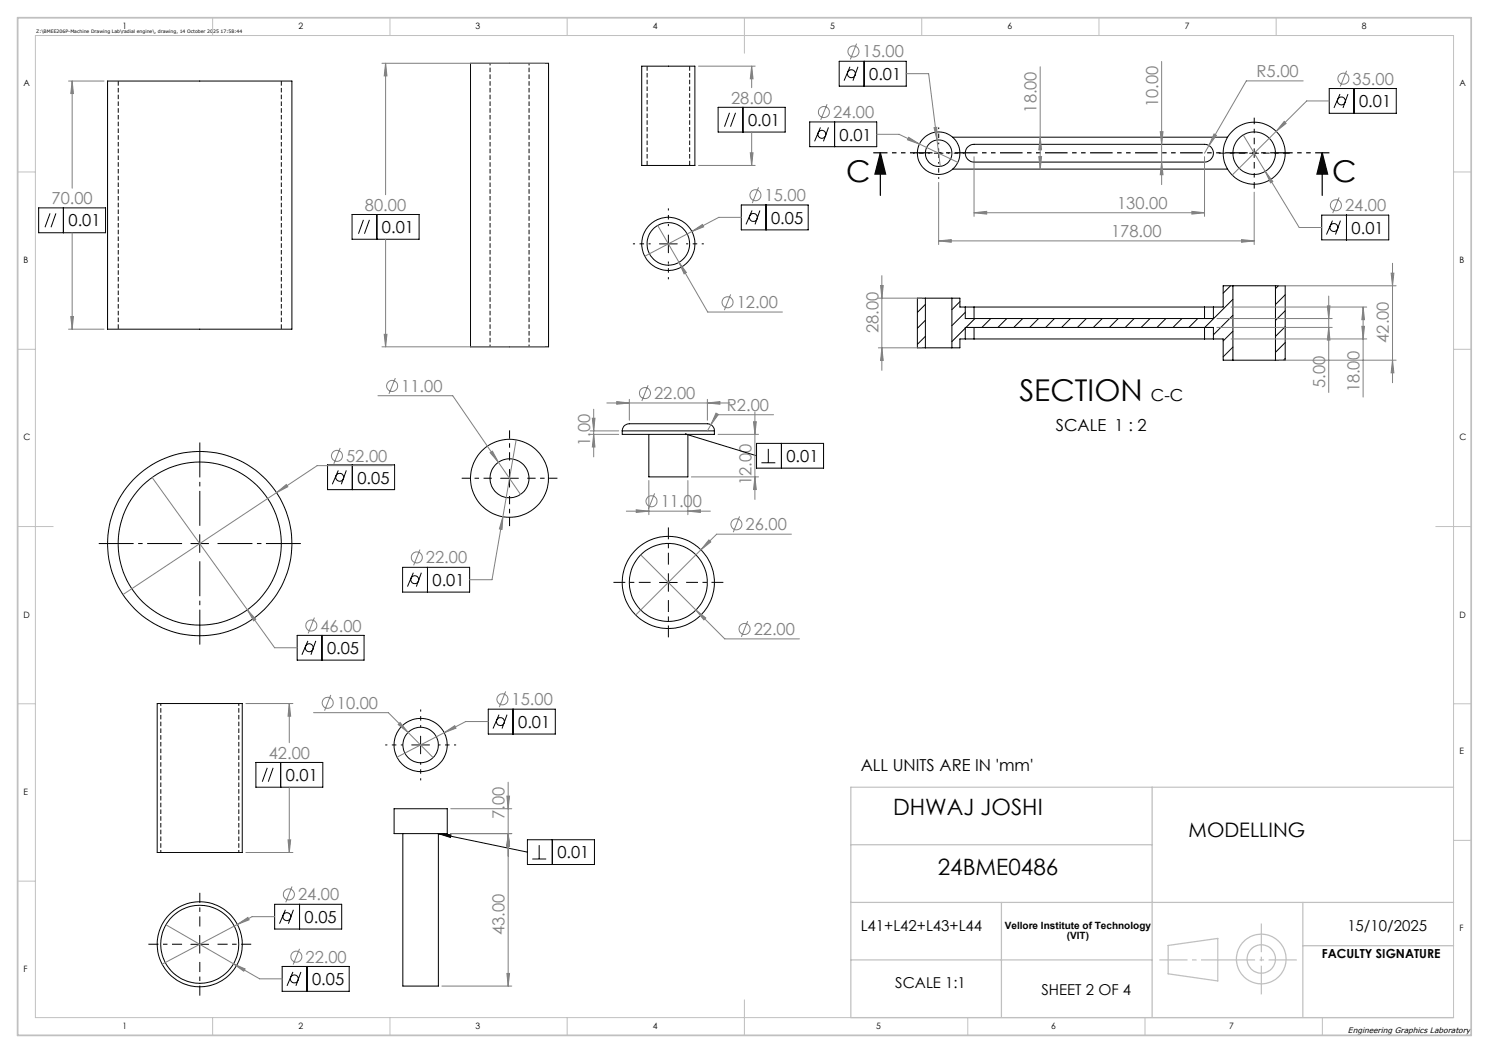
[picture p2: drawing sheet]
<svg xmlns="http://www.w3.org/2000/svg" width="420mm" height="297mm" viewBox="0 0 420 297" stroke-linecap="round" stroke-linejoin="round" font-family="sans-serif">
<path d="M33.4 22.8v70M79.4 92.8v-70" fill="none" stroke="#000" stroke-width=".28" stroke-dasharray="1.3 .6" stroke-dashoffset="-.1" stroke-linecap="butt"/>
<g fill="none" stroke="#000" stroke-width=".28">
<path d="M132.7 17.8h22v80h-22zM181 18.7h15v28h-15zM236.7 17.3h18.9v7h-18.9zM239.7 18.8l-1.6 4M242 18.8l-1.4 4M243.7 17.3v7M30.3 22.9h52v69.9h-52zM202.6 30.3h18.9v6.9h-18.9zM205.8 31.8l-1.4 3.9M207.5 31.8l-1.4 3.9M209.5 30.3v6.9M228.4 34.4h18.9v7h-18.9z"/>
<path d="M231.4 35.9l-1.6 4M233.7 35.9l-1.4 4M235.4 34.4v7M268.7 38.7h77.6M374.9 25h18.9v7h-18.9zM378 26.5l-1.7 3.9M380.2 26.5l-1.4 3.9M381.9 25v7M10.9 58.6h18.9v7h-18.9zM17.9 58.6v7M209.1 57.8h18.9v7h-18.9zM212.1 59.4l-1.7 3.9"/>
<path d="M214.3 59.4l-1.3 3.9M216.1 57.8v7M263.5 43.2h2.5M264.8 41.9v2.5M268.7 47.7h77.6M272.8 41.6l1.1-.8 .8-.1h65.1a2.5 2.5 0 0 1 2.5 2.5 2.5 2.5 0 0 1-2.5 2.5h-65.1a2.52 2.52 0 0 1-2.2-1.4 2.52 2.52 0 0 1 .3-2.7zM352.5 43.2h2.5M353.8 41.9v2.5M14.1 60.2l-1.4 3.9M15.8 60.2l-1.4 3.9M99.3 60.5h18.9v7h-18.9zM102.5 62l-1.4 3.9"/>
<path d="M104.2 62l-1.4 3.9M106.3 60.5v7M186 68.8h5M188.5 66.3v5M372.8 60.7h18.9v7h-18.9zM375.8 62.2l-1.6 3.9M378.1 62.2l-1.4 3.9M379.8 60.7v7M261 98.1h7.5M261 84.1h7.5M261 84.1v14M261 84.1h-2.2v14h2.2"/>
<path d="M261 94.9l-2.2 2.2M261 85.9l-2.2 2.2M261 90.3l-2.2 2.3M268.5 84.1v14M268.5 84.1h2.3v2.5h1.5M270.8 85.1l-2.3 2.2M272.3 95.6h2.4M272.3 86.6h2.4M272.3 86.6v3.2h70v-3.2M272.3 95.6v-3.2h70v3.2M272.3 95.6h-1.5v2.5h-2.3M272.3 88.1l-3.8 3.8"/>
<path d="M272.3 92.6l-3.8 3.7M274.7 86.6v3.2M274.7 92.4v3.2M274.7 95.6h65.1M274.7 86.6h65.1M275 89.8l-2.5 2.6M279.5 89.8l-2.5 2.6M284 89.8l-2.5 2.6M288.5 89.8l-2.5 2.6M292.9 89.8l-2.5 2.6M297.4 89.8l-2.4 2.6M301.9 89.8l-2.5 2.6"/>
<path d="M306.4 89.8l-2.5 2.6M310.9 89.8l-2.5 2.6M315.4 89.8l-2.5 2.6M319.9 89.8l-2.5 2.6M324.4 89.8l-2.5 2.6M328.9 89.8l-2.5 2.6M333.4 89.8l-2.5 2.6M337.9 89.8l-2.5 2.6M339.8 95.6h2.5M339.8 86.6h2.5M339.8 86.6v3.2M339.8 92.4v3.2"/>
<path d="M342.3 95.6h2.7v6h2.8M347.1 80.6l-2.1 2.1M347.8 80.6h12M347.8 80.6v21M347.8 80.6h-2.8v6h-2.7M347.8 84.4l-8 8M347.8 88.9l-5.5 5.5M347.8 93.4l-2.8 2.8M347.8 97.9l-2.8 2.7M359.8 80.6v21M359.8 80.6h2.7v21h-2.7M360.6 80.6l-.8 .8"/>
<path d="M362.5 83.1l-2.7 2.8M362.5 87.7l-2.7 2.7M362.5 92.1l-2.7 2.8M362.5 96.6l-2.7 2.8M347.8 101.6h12M362.5 101.1l-.5 .5M92.4 131.1h18.9v7h-18.9zM95.4 132.7l-1.7 3.9M97.7 132.7l-1.4 3.9M99.4 131.1v7M141.2 134.9h5M143.7 132.4v5"/>
<path d="M175.5 121.5a2.49 2.49 0 0 1 3.2-2h19.3a3.3 3.3 0 0 1 3.3 1.1l.2 .9M175.5 121.5v1h26v-1M175.5 121.5h26M183 122.5v12h11v-12M193.4 122.4l20 6.1M213.4 125.1h18.9v6.9h-18.9zM214.8 130.5h3.9M216.7 126.6v3.9M220.4 125.1v6.9M53.8 153.3h5M56.3 150.8v5M83.8 179.2h18.9v7h-18.9z"/>
<path d="M90.8 179.2v7M113.6 160h18.9v7h-18.9zM116.6 161.5l-1.7 3.9M118.9 161.5l-1.5 3.9M120.6 160v7M186 164.3h5M188.5 161.8v5M44.3 198.4h24v42h-24zM86.9 180.8l-1.7 3.9M89.1 180.8l-1.4 3.9M72.2 215h18.9v7h-18.9zM75.4 216.6l-1.4 3.9"/>
<path d="M77 216.6l-1.3 3.9M79.2 215v7M116.1 210.1h5M118.6 207.6v5M137.7 200h18.9v7h-18.9zM140.8 201.6l-1.7 3.9M143 201.6l-1.4 3.9M144.7 200v7M111.2 228.1h15v7h-15zM113.6 235.1v43h10v-43M123.6 235.1l3.6 .4-.1 .7zM123.6 235.1l25.2 5.2"/>
<path d="M148.8 236.9h18.9v6.9h-18.9zM152.1 238.4v3.9M155.8 236.9v6.9M77.5 255.1h18.9v6.9h-18.9zM80.5 256.6l-1.7 3.9M82.8 256.6l-1.4 3.9M84.5 255.1v6.9M150.1 242.3h4M53.8 266.3h5M56.3 263.8v5M79.6 272.6h18.9v7h-18.9zM82.6 274.1l-1.6 4"/>
<path d="M84.9 274.1l-1.4 4M86.6 272.6v7"/>
<circle cx="231.8" cy="37.9" r="1.12"/>
<circle cx="240.1" cy="20.8" r="1.12"/>
<circle cx="378.4" cy="28.5" r="1.12"/>
<circle cx="264.8" cy="43.2" r="6"/>
<circle cx="264.8" cy="43.2" r="3.7"/>
<circle cx="353.8" cy="43.2" r="6"/>
<circle cx="353.8" cy="43.2" r="8.8"/>
<circle cx="188.5" cy="68.8" r="6"/>
<circle cx="188.5" cy="68.8" r="7.5"/>
<circle cx="212.5" cy="61.3" r="1.13"/>
<circle cx="376.2" cy="64.2" r="1.12"/>
<circle cx="95.8" cy="134.6" r="1.12"/>
<circle cx="143.7" cy="134.9" r="11"/>
<circle cx="143.7" cy="134.9" r="5.5"/>
<circle cx="56.3" cy="153.3" r="23"/>
<circle cx="56.3" cy="153.3" r="26"/>
<circle cx="117" cy="163.5" r="1.12"/>
<circle cx="188.5" cy="164.3" r="13"/>
<circle cx="188.5" cy="164.3" r="11"/>
<circle cx="87.2" cy="182.7" r="1.13"/>
<circle cx="118.6" cy="210.1" r="5"/>
<circle cx="118.7" cy="210.1" r="7.5"/>
<circle cx="141.2" cy="203.5" r="1.12"/>
<circle cx="80.9" cy="258.6" r="1.12"/>
<circle cx="56.3" cy="266.3" r="11"/>
<circle cx="56.3" cy="266.3" r="12"/>
<circle cx="83" cy="276.1" r="1.13"/>
</g>
<path d="M138.2 17.8v80M149.2 97.8v-80M45.4 198.4v42M67.4 240.4v-42" fill="none" stroke="#000" stroke-width=".28" stroke-dasharray="1.3 .6" stroke-dashoffset=".6" stroke-linecap="butt"/>
<path d="M182.5 18.7v28M194.5 46.7v-28" fill="none" stroke="#000" stroke-width=".28" stroke-dasharray="1.3 .6" stroke-linecap="butt"/>
<g fill="none" stroke="#808080" stroke-width=".28">
<path d="M107.7 17.8h46M108.8 17.8v37.1M108.8 17.8l.3 3.6h-.7zM197 18.7h16M212 18.7v6M212 18.7l.4 3.5h-.8zM241.6 12.3l-1.7 4.5M293.4 18.8v28.9M327.7 17.4v34.7M379.8 20l-1.8 4.4M19.3 22.9h10.1M20.4 22.9v30.2"/>
<path d="M20.4 22.9l.3 3.5h-.7zM212 37.2v9.5M233.3 29.4l-1.8 4.4M247.3 37.9h6.3l5.8 2.7M255.6 20.8h6.3l2.4 18.7M256.3 38.7l3.1 1.9-3.4-1.2zM263.5 36l.7-.1 .1 3.6zM264.3 39.5l.9 7.4M293.4 38.7l.4 3.6h-.8zM327.3 37.1h.7l-.3 3.6zM342.4 37.8l.7 .4-2.1 2.9zM350.7 38.1l6.2 10.2"/>
<path d="M362.2 34.3l.6 .5-2.8 2.2zM367.6 22.8h-16.1l-10.5 18.3M374.9 28.5h-6.3l-21 20.9M197 46.7h16M211.6 43.1h.8l-.4 3.6zM214 52.8l-1.8 4.5M259.4 40.6l10.8 5.2M264.8 51.5v17.5M274.7 44.2v16.8M293 44.2h.8l-.4 3.5zM327.7 45.7l.3 3.6h-.7zM336.2 59.6l3.6 .4-3.6 .4z"/>
<path d="M339.8 44.2v16.8M341 41.1l-1.2 2.1M353.8 54.2v14.8M356.9 48.3l9.6 15.9h6.3M356.9 48.3l2.1 2.9-.6 .4zM377.7 55.7l-1.8 4.4M20.4 65.6v27.2M108.8 67.5v30.3M185.5 63.6l6 10.4M191.5 74l8.1 14h21.1M191.5 74l2.1 2.9-.6 .4zM195.2 65.3l-13.3 7"/>
<path d="M195.2 65.3l2.9-2 .4 .7zM209.1 61.3h-6.4l-7.5 4M248.7 77.7v26.8M264.8 67.9l3.5-.3v.7zM264.8 67.9h89M274.7 60l3.6-.4v.8zM274.7 60h65.1M350.2 67.6l3.6 .3-3.6 .4zM392.4 77h.8l-.4 3.6zM392.8 74.3v33.6M19.3 92.8h10.1M20 89.3h.7l-.3 3.5z"/>
<path d="M107.7 97.8h46M108.4 94.3h.7l-.3 3.5zM206.1 83l-1.8 4.5M247.8 84.1h12.2M247.8 98.1h12.2M248.4 80.5h.7l-.4 3.6zM248.7 98.1l.4 3.6h-.7zM343.3 89.8h32.5M343.3 92.4h32.5M347.2 86.6h38.3M347.2 95.6h38.3M360.8 80.6h33"/>
<path d="M374.4 86.3h.7l-.3 3.5zM374.8 92.4l.3 3.5h-.7zM374.8 83.5v27.2M384.1 92h.8l-.4 3.6zM384.5 86.6l.4 3.6h-.8zM384.5 86.6v25.4M106.6 111.6h21.1l19.1 27.8M111.5 106.6l-1.8 4.5M167.1 118h.7l-.3 3.5zM167.5 115.4v13.5M171.2 113.7h34.7M174 113.3l3.5 .4-3.5 .3z"/>
<path d="M177.5 112.6v5.9M182.8 108.7l-1.8 4.4M199.5 113.7l3.6-.4v.7zM199.5 112.6v5.9M200.5 119.8l-1 1.7M202 116.5l.6 .4-2.1 2.9zM212.5 119h.8l-.4 3.5zM212.9 116.2v24.7M218.2 117h-16.1l-1.6 2.8M360.8 101.6h33M392.8 101.6l.4 3.6h-.8zM42.9 134.7l34.6 48h6.3"/>
<path d="M78 139l-43.3 28.7M78 139l2.8-2.3 .4 .6zM96 126.4l-1.8 4.4M110.6 131.3h-21.1l-11.5 7.7M138.3 127.7l.6-.5 1.7 3.2zM145.6 124.1l-6.8 39.4h-6.4M166.4 122.5h8.1M166.4 121.5h8.1M167.5 122.5l.3 3.6h-.7zM183 135.5v9.7M184.6 139.2l-1.7 4.4M194 135.5v9.7"/>
<path d="M195 134.5h19M202.5 122.5h11.5M212.9 134.5l.4 3.6h-.8zM118.5 155l-1.8 4.5M141.9 145.7l-.3 3.6-.7-.1zM176.7 144.2h23.7M179.5 143.8l3.5 .4-3.5 .3zM180.7 156.5l23.7 23.7h21.1M194 144.2l3.6-.4v.7zM197.7 155.1l-18.4 18.4M200 152.3l.5 .6-2.8 2.2zM208.6 145.7l-1.8 4.4"/>
<path d="M223.2 150.7h-21.1l-4.4 4.4M69.8 172l2.3 2.7-.6 .4zM88.7 174.2l-1.8 4.4M196.3 172l2.8 2.3-.6 .5zM210.9 175.2l-1.8 4.4M69.4 198.4h13.2M81.6 198.4v11.1M81.6 198.4l.4 3.6h-.8zM93.3 196l-1.8 4.4M142.6 195l-1.8 4.5M88.4 201h21.1l5.6 5.6M112.9 203.8l2.2 2.8-2.8-2.2z"/>
<path d="M115.1 206.6l7.1 7.1M125.3 206.7l3-2 .3 .7zM137.7 203.5h-6.3l-19.4 10.1M81.2 236.9h.8l-.4 3.5zM81.6 222v18.4M127.1 235.1h17.3M127.1 228.1h17.3M143 224.5h.7l-.4 3.6zM143.3 235.1l.4 3.6h-.7zM143.3 220.6v57.5M69.4 240.4h13.2M77.5 258.5h-6.4l-25.4 13.5"/>
<path d="M82.4 250l-1.8 4.5M46.8 260.8l19.1 11M65.9 271.8l7.3 4.3h6.4M65.9 271.8l3.2 1.5-.3 .6zM67 260.7l2.9-1.9 .4 .6zM84.5 267.6l-1.8 4.5M124.6 278.1h19.8M143 274.6h.7l-.4 3.5z"/>
<circle cx="240.7" cy="14.5" r="1.55"/>
<circle cx="232.4" cy="31.6" r="1.56"/>
<circle cx="378.9" cy="22.2" r="1.56"/>
<circle cx="213.1" cy="55.1" r="1.55"/>
<circle cx="376.8" cy="57.9" r="1.56"/>
<circle cx="205.2" cy="85.3" r="1.55"/>
<circle cx="110.6" cy="108.9" r="1.55"/>
<circle cx="181.9" cy="110.9" r="1.55"/>
<circle cx="95" cy="128.6" r="1.54"/>
<circle cx="117.6" cy="157.2" r="1.55"/>
<circle cx="183.8" cy="141.4" r="1.55"/>
<circle cx="207.7" cy="147.9" r="1.55"/>
<circle cx="87.8" cy="176.4" r="1.56"/>
<circle cx="210" cy="177.4" r="1.55"/>
<circle cx="92.4" cy="198.2" r="1.56"/>
<circle cx="141.7" cy="197.2" r="1.56"/>
<circle cx="81.5" cy="252.3" r="1.56"/>
<circle cx="83.6" cy="269.8" r="1.55"/>
</g>
<path d="M248.3 43.1l1.5 6h-3zM248.3 43.1v12M373 43.1l1.5 6h-3zM373 43.1v12" fill="none" stroke="#000" stroke-width=".35"/>
<g fill="none" stroke="#c0c0c0" stroke-width=".35">
<path d="M240 238.3h85M325 222v65M410 222h-170v65h170M240 254.5h170M282.5 254.5v32.5M367.5 254.5v32.5M240 270.8h85M329.5 266.7l14-2v12l-14-2zM367.5 266.7h42.5"/>
<circle cx="355.8" cy="270.5" r="7"/>
<circle cx="355.8" cy="270.5" r="4"/>
</g>
<path d="M51.4 153.3h-23.5M56.4 148.3v-23.5M56.4 158.3v23.5M61.4 153.3h23.5" fill="none" stroke="#000" stroke-width=".28" stroke-dasharray="15.2 1.3 1.3 1.3" stroke-dashoffset="5.4" stroke-linecap="butt"/>
<path d="M51.4 266.3h-9.5M56.4 261.3v-9.5M56.4 271.3v9.5M61.4 266.3h9.5" fill="none" stroke="#000" stroke-width=".28" stroke-dasharray="15.2 1.3 1.3 1.3" stroke-dashoffset="12.4" stroke-linecap="butt"/>
<path d="M183.5 68.8h-5M188.5 63.8v-5M188.5 73.8v5M193.5 68.8h5M113.7 210.1h-5M118.7 205.1v-5M118.7 215.1v5M123.7 210.1h5" fill="none" stroke="#000" stroke-width=".28" stroke-dasharray="15.2 1.3 1.3 1.3" stroke-dashoffset="14.6" stroke-linecap="butt"/>
<path d="M138.7 134.9h-8.5M143.7 129.9v-8.5M143.7 139.9v8.5M148.7 134.9h8.5" fill="none" stroke="#000" stroke-width=".28" stroke-dasharray="15.2 1.3 1.3 1.3" stroke-dashoffset="12.9" stroke-linecap="butt"/>
<path d="M188.5 159.3v-10.5M183.5 164.3h-10.5M188.5 169.3v10.5M193.5 164.3h10.5" fill="none" stroke="#000" stroke-width=".28" stroke-dasharray="15.2 1.3 1.3 1.3" stroke-dashoffset="11.9" stroke-linecap="butt"/>
<path d="M262.3 43.2h-4.8M264.8 40.7v-4.8M264.8 45.7v4.7M267.3 43.2h4.7" fill="none" stroke="#000" stroke-width=".28" stroke-dasharray="15.2 1.3 1.3 1.3" stroke-dashoffset="14.8" stroke-linecap="butt"/>
<path d="M351.3 43.2h-7.5M353.8 40.7v-7.5M353.8 45.7v7.5M356.3 43.2h7.5" fill="none" stroke="#000" stroke-width=".28" stroke-dasharray="15.2 1.3 1.3 1.3" stroke-dashoffset="13.4" stroke-linecap="butt"/>
<path d="M375 43.1h-128.7" fill="none" stroke="#000" stroke-width=".35" stroke-dasharray="6.3 1.3 1.3 1.3 1.3 1.3" stroke-dashoffset="2.4" stroke-linecap="butt"/>
<path d="M327 270.8h38.8" fill="none" stroke="#c0c0c0" stroke-width=".35" stroke-dasharray="15.2 1.3 1.3 1.3" stroke-dashoffset="7.3" stroke-linecap="butt"/>
<path d="M355.8 260.5v20" fill="none" stroke="#c0c0c0" stroke-width=".35" stroke-dasharray="15.2 1.3 1.3 1.3" stroke-dashoffset="7.1" stroke-linecap="butt"/>
<g fill="none" stroke="#c0c0c0" stroke-width=".28">
<path d="M10 10h400v277h-400zM60 5v5M110 5v5M160 5v5M210 5v10M260 5v5M310 5v5M360 5v5M5 48.5h5M410 48.5h5M5 98.5h5M410 98.5h5"/>
<path d="M5 148.5h10M405 148.5h10M5 198.5h5M410 198.5h5M410 237h5M5 248.5h5M60 287v5M110 287v5M160 287v5M210 282v10M273 287v5M323 287v5"/>
<path d="M373 287v5"/>
</g>
<path d="M5 5h410v287h-410z" fill="none" stroke="#c0c0c0" stroke-width=".5"/>
<g fill="#000">
<path d="M373 43.1l1.5 6h-3zM248.3 43.1l1.5 6h-3z"/>
<path d="M123.6 235.1l3.6 .4-.1 .7zM193.3 122.3l.1 .1h-.2a.25 .25 0 0 0 .2 .3 .25 .25 0 0 0 .3-.3 .25 .25 0 0 0-.4-.1z"/>
</g>
<g fill="#808080">
<path d="M199.5 113.7l3.6-.4v.7zM174 113.3l3.5 .4-3.5 .3zM194 144.2l3.6-.4v.7zM179.5 143.8l3.5 .4-3.5 .3zM350.2 67.6l3.6 .3-3.6 .4zM264.8 67.9l3.5-.3v.7z"/>
<path d="M20.4 22.9l.3 3.5h-.7zM20 89.3h.7l-.3 3.5zM78 139l3.2-1.7-.4-.6zM69.8 172l1.7 3.1 .6-.4zM81.2 236.9h.8l-.4 3.5zM81.6 198.4l.4 3.6h-.8zM67 260.7l3.3-1.3-.4-.6zM65.9 271.8l2.9 2.1 .3-.6zM211.6 43.1h.8l-.4 3.6zM212 18.7l.4 3.5h-.8zM195.2 65.3l3.3-1.3-.4-.7zM191.5 74l1.5 3.3 .6-.4zM125.3 206.7l3.3-1.3-.3-.7zM112.9 203.8l-.6 .6 2.8 2.2zM108.4 94.3h.7l-.3 3.5zM108.8 17.8l.3 3.6h-.7zM141.9 145.7l-1 3.5 .7 .1zM138.3 127.7l2.3 2.7-1.7-3.2zM202 116.5l-1.5 3.3 2.1-2.9zM200 152.3l-2.3 2.8 2.8-2.2zM196.3 172l2.2 2.8 .6-.5zM263.5 36l.8 3.5-.1-3.6zM256.3 38.7l-.3 .7 3.4 1.2zM362.2 34.3l-2.2 2.7 2.8-2.2zM356.9 48.3l1.5 3.3 .6-.4zM342.4 37.8l-1.4 3.3 2.1-2.9z"/>
<path d="M336.2 59.6l3.6 .4-3.6 .4zM274.7 60l3.6-.4v.8z"/>
<path d="M143 274.6h.7l-.4 3.5zM143.3 235.1l.4 3.6h-.7zM143.3 235.1l.4 3.6h-.7zM143 224.5h.7l-.4 3.6zM212.9 134.5l.4 3.6h-.8zM212.5 119h.8l-.4 3.5z"/>
<path d="M167.1 118h.7l-.3 3.5zM167.5 122.5l.3 3.6h-.7zM327.3 37.1h.7l-.3 3.6zM327.7 45.7l.3 3.6h-.7zM293.4 38.7l.4 3.6h-.8zM293 44.2h.8l-.4 3.5zM248.4 80.5h.7l-.4 3.6zM248.7 98.1l.4 3.6h-.7zM392.4 77h.8l-.4 3.6zM392.8 101.6l.4 3.6h-.8zM374.4 86.3h.7l-.3 3.5zM374.8 92.4l.3 3.5h-.7zM384.5 86.6l.4 3.6h-.8zM384.1 92h.8l-.4 3.6z"/>
</g>
<g font-size="8.5">
<text x="238.7" y="51.3">C</text>
<text x="375.7" y="51.3">C</text>
<text x="287.5" y="113.2">SECTION</text>
</g>
<g font-size="6.3">
<text x="251.9" y="229.9">DHWAJ JOSHI</text>
<text x="264.5" y="246.8">24BME0486</text>
</g>
<text font-size="5.6" x="335.3" y="236">MODELLING</text>
<g font-size="4.7" fill="#808080">
<text x="243.3" y="16.2">15.00</text>
<text x="354.4" y="21.8">R5.00</text>
<text x="381.5" y="23.9">35.00</text>
<text x="206.2" y="29.2">28.00</text>
<text x="235" y="33.3">24.00</text>
<text x="292.4" y="31.8" transform="rotate(-90 292.4 31.8)">18.00</text>
<text x="326.7" y="30.3" transform="rotate(-90 326.7 30.3)">10.00</text>
<text x="14.5" y="57.6">70.00</text>
<text x="103" y="59.4">80.00</text>
<text x="215.7" y="56.7">15.00</text>
<text x="315.1" y="59">130.00</text>
<text x="379.4" y="59.6">24.00</text>
<text x="313.4" y="66.9">178.00</text>
<text x="207.8" y="86.9">12.00</text>
<text x="247.8" y="94" transform="rotate(-90 247.8 94)">28.00</text>
<text x="391.8" y="96.7" transform="rotate(-90 391.8 96.7)">42.00</text>
<text x="113.2" y="110.5">11.00</text>
<text x="184.5" y="112.6">22.00</text>
<text x="373.8" y="109.4" transform="rotate(-90 373.8 109.4)">5.00</text>
<text x="383.5" y="110.7" transform="rotate(-90 383.5 110.7)">18.00</text>
<text x="205" y="115.9">R2.00</text>
<text x="166.5" y="125.8" transform="rotate(-90 166.5 125.8)">1.00</text>
<text x="97.6" y="130.3">52.00</text>
<text x="211.9" y="136.9" transform="rotate(-90 211.9 136.9)">12.00</text>
<text x="186.4" y="143.1">11.00</text>
<text x="210.3" y="149.6">26.00</text>
<text x="120.2" y="158.9">22.00</text>
<text x="90.4" y="178.1">46.00</text>
<text x="212.6" y="179.1">22.00</text>
<text x="95" y="199.9">10.00</text>
<text x="144.3" y="198.9">15.00</text>
<text x="75.8" y="214">42.00</text>
<text x="142.4" y="231" transform="rotate(-90 142.4 231)">7.00</text>
<text x="84.1" y="254">24.00</text>
<text x="142.4" y="263.7" transform="rotate(-90 142.4 263.7)">43.00</text>
<text x="86.2" y="271.5">22.00</text>
</g>
<g font-size="4.7">
<text x="245.2" y="22.5">0.01</text>
<text x="211" y="35.5">0.01</text>
<text x="383.4" y="30.2">0.01</text>
<text x="236.8" y="39.6">0.01</text>
<text x="19.3" y="63.9">0.01</text>
<text x="107.7" y="65.7">0.01</text>
<text x="217.5" y="63.1">0.05</text>
<text x="381.3" y="65.9">0.01</text>
<text x="324.6" y="113.2">C-C</text>
<text x="297.8" y="121.4">SCALE 1 : 2</text>
<text x="221.8" y="130.3">0.01</text>
<text x="100.8" y="136.4">0.05</text>
<text x="122" y="165.2">0.01</text>
<text x="92.2" y="184.5">0.05</text>
<text x="146.2" y="205.3">0.01</text>
<text x="80.6" y="220.3">0.01</text>
<text x="242.8" y="217.4">ALL UNITS ARE IN 'mm'</text>
<text x="157.2" y="242.1">0.01</text>
<text x="85.9" y="260.3">0.05</text>
<text x="88" y="277.8">0.05</text>
</g>
<g font-size="4.2">
<text x="242.8" y="262.6">L41+L42+L43+L44</text>
<text x="380" y="262.6">15/10/2025</text>
<text x="252.5" y="278.7">SCALE 1:1</text>
<text x="293.8" y="280.5">SHEET 2 OF 4</text>
</g>
<text font-size="3.5" x="372.9" y="270.3">FACULTY SIGNATURE</text>
<g font-size="2.8">
<text x="283.4" y="262">Vellore Institute of Technology</text>
<text x="300.9" y="264.8">(VIT)</text>
</g>
<g font-size="2.5">
<text x="34.6" y="8.2">1</text>
<text x="84.2" y="8.2">2</text>
<text x="134.2" y="8.2">3</text>
<text x="184.2" y="8.2">4</text>
<text x="234.2" y="8.2">5</text>
<text x="284.2" y="8.2">6</text>
<text x="334.2" y="8.2">7</text>
<text x="384.2" y="8.2">8</text>
<text x="6.7" y="24.2">A</text>
<text x="411.7" y="24.2">A</text>
<text x="6.7" y="74.2">B</text>
<text x="411.7" y="74.2">B</text>
<text x="6.7" y="124.2">C</text>
<text x="411.7" y="124.2">C</text>
<text x="6.7" y="174.2">D</text>
<text x="411.7" y="174.2">D</text>
<text x="411.7" y="212.7">E</text>
<text x="6.7" y="224.2">E</text>
<text x="411.7" y="262.7">F</text>
<text x="6.7" y="274.2">F</text>
<text x="34.6" y="290.2">1</text>
<text x="84.2" y="290.2">2</text>
<text x="134.2" y="290.2">3</text>
<text x="184.2" y="290.2">4</text>
<text x="247.2" y="290.2">5</text>
<text x="296.5" y="290.2">6</text>
<text x="346.8" y="290.2">7</text>
</g>
<text font-size="2.2" x="380.2" y="291.4">Engineering Graphics Laboratory</text>
<text font-size="1.3" x="10.2" y="9.3">Z:\BMEE206P-Machine Drawing Lab\radial engine\, drawing, 14 October 2025 17:58:44</text>
</svg>
